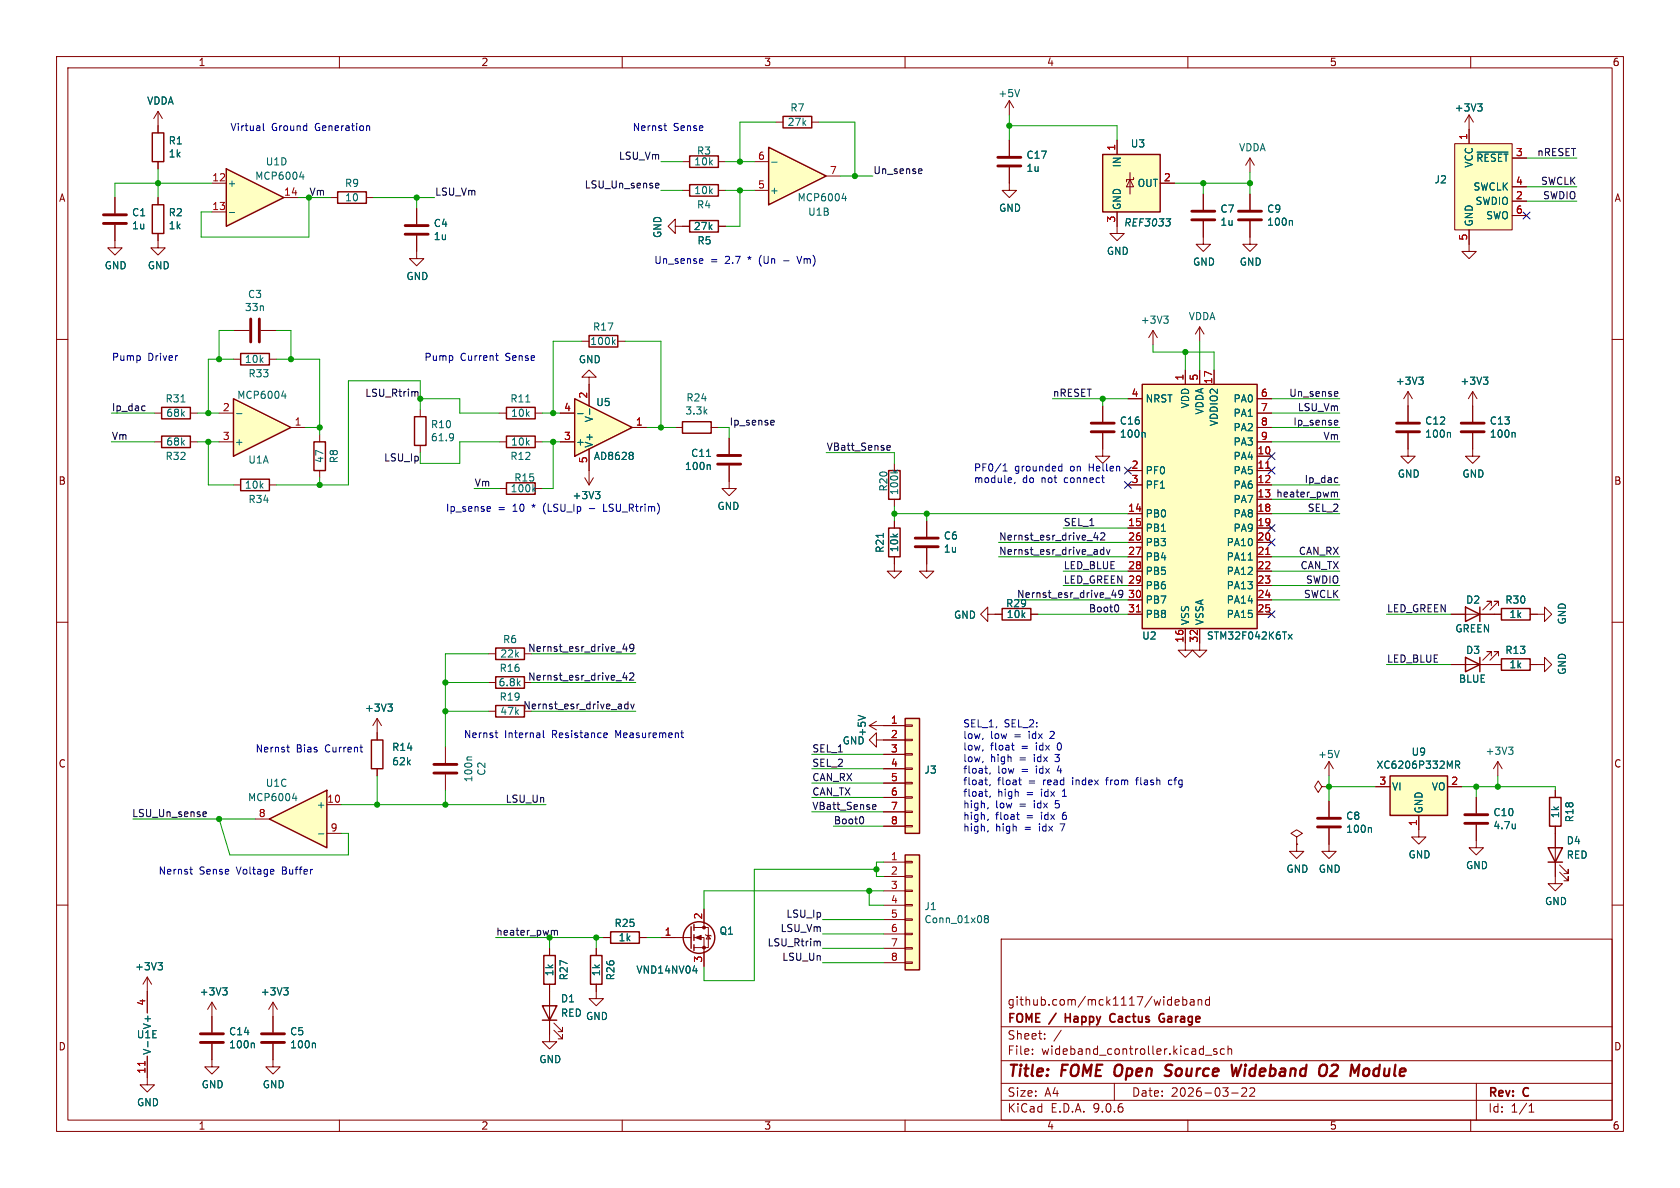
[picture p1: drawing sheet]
<svg xmlns="http://www.w3.org/2000/svg" width="297mm" height="210mm" viewBox="0 0 297 210" stroke-linecap="round" stroke-linejoin="round" font-family="sans-serif">
<g fill="none" stroke="#840000" stroke-width=".18">
<path d="M10 10h277v190h-277zM12 12h273v186h-273zM27.9 19.7l-.7 1.3M27.9 19.7l.8 1.3M27.9 19.7v3.8M60 10v2M110 10v2M160 10v2M210 10v2M260 10v2M27.9 28.6v1.2M120.6 40h1.3"/>
<path d="M127 40h1.3M10 60h2M285 60h2M10 110h2M174.6 108.6v-1.3l-1.2 1.3 1.2 1.3v-1.3h1.3M209.5 113.7v1.2h1.3l-1.3 1.3-1.2-1.3h1.2M285 110h2M10 160h2M177 166h108v32h-108zM207.7 177.2l.8-.1-.1-.3-.4-.1-.3 .2 .1 .7h.6M209.1 176.8l.4-.1 .3 .3v.4l-.1 .2h-.6M209.1 176.2v1.5"/>
<path d="M210.5 176.8h.5l.1 .9M211.1 177.1h-.5a.29 .29 0 0 0-.2 .3 .29 .29 0 0 0 .2 .3l.5-.1M211.8 176.8l.2-.1 .4 .1 .1 .9M211.8 176.7v1M213.8 176.8l-.4-.1-.3 .3v.4l.1 .2h.6M213.8 176.2v1.5M285 160h2M60 198v2M110 198v2M160 198v2M177 194.5h108M177 191.5h108"/>
<path d="M177 187.5h108M177 181.5h108M182.5 186.3v.1M182.5 185.5v.1M184.7 183.6v.1M184.7 182.8v.1M187.6 182.1l-1.3 2M197 191.5v3M210 198v2M213.1 186.5h1.1M215.1 185.5l-.4-.1-.2 .2 .1 .2 .5 .2v.3h-.6M216.5 185.5l-.5-.1-.3 .3v.4l.2 .2h.6"/>
<path d="M217.1 185.5l.2-.1 .4 .1v.9M217.1 184.9v1.5M217.7 193.2h1.2M219.5 192.4l.6-.1 .2 .1 .1 .3-.9 1.1h.9M221 192.4l.5-.1 .2 .1 .1 .3-.9 1.1h.9M260 198v2M261 191.5v6.5M270.3 196.6h.9M270.3 195.5l.4-.4v1.5"/>
</g>
<path d="M206.9 190a.85 .85 0 0 1-1 .1M207 188.2l-.7 .1a.46 .46 0 0 0-.3 .5 .46 .46 0 0 0 .4 .4l.5 .2M219.5 188.2l-.8 2-.2-1.4-.5 1.4M236.2 188.2h-.5l-.3 .2M236.4 189.1l-1.3 1.1h1.2M241.2 189.1a.52 .52 0 0 1 .5-.2 .52 .52 0 0 1 .4 .4l-.1 .5a.6 .6 0 0 1-.9 .3" fill="none" stroke="#840000" stroke-width=".4"/>
<path d="M188.3 179.2v1.5M188.3 179.9h.9M197.1 179.3a.74 .74 0 0 0-.9 .5 .74 .74 0 0 0 .5 .9l.4-.1M205.8 179.3a.54 .54 0 0 0-.7 .1M205.6 180h.2v.6a.54 .54 0 0 1-.7-.1" fill="none" stroke="#840000" stroke-width=".3"/>
<path d="M26.9 23.5h2.1v5.1h-2.1zM121.9 39h5.1v2h-5.1z" fill="none" stroke="#840000" stroke-width=".25"/>
<path d="M101.6 70.5l10.2 5.1-10.2 5z" fill="#ffffc2"/>
<path d="M101.6 70.5l10.2 5.1-10.2 5z" fill="none" stroke="#840000" stroke-width=".25"/>
<path d="M99.1 78.1h2.5M99.1 73h2.5M104.1 67.9v3.9M104.1 79.4v3.8M111.8 75.6h2.5M212.1 113.7v1.2h1.3l-1.3 1.3-1.3-1.3h1.3" fill="none" stroke="#840000" stroke-width=".18"/>
<path d="M102.1 73.1h1M104.2 72.3v1M111.8 80l.1 .2-.1 .2M111.8 80.6l.1 .1-.1 .5" fill="none" stroke="#006464" stroke-width=".18"/>
<path d="M201.9 67.9h20.3v43.2h-20.3z" fill="#ffffc2"/>
<path d="M28.6 72h5.1v2h-5.1zM28.6 77.1h5.1v2h-5.1zM201.9 67.9h20.3v43.2h-20.3zM42.5 84.7h5.1v2h-5.1zM157.1 83.2h2v5.1h-2zM104.4 168.9h2v5.1h-2zM107.9 164.7h5.1v2.1h-5.1z" fill="none" stroke="#840000" stroke-width=".25"/>
<g fill="none" stroke="#840000" stroke-width=".18">
<path d="M27.3 73h1.3M27.3 78.1h1.3M33.7 73h1.2M33.7 78.1h1.2M194.9 76.6v4h1.3l-1.3 1.3-1.2-1.3h1.2M194.9 71.8v2.7M199.4 70.5h2.5M209.5 65.4v2.5M212.1 65.4v2.5M214.6 65.4v2.5M222.2 70.5h2.6M222.2 73h2.6"/>
<path d="M222.2 75.6h2.6M222.2 78.1h2.6M41.3 85.7h1.2M47.6 85.7h1.3M158.1 81.9v1.3M158.1 88.3v1.2M199.4 83.2h2.5M199.4 85.7h2.5M199.4 90.8h2.5M199.4 93.3h2.5M199.4 95.9h2.5M199.4 98.4h2.5"/>
<path d="M222.2 83.2h2.6M222.2 85.7h2.6M222.2 90.8h2.6M222.2 93.3h2.6M222.2 95.9h2.6M222.2 98.4h2.6M222.2 80.6h2.6M222.2 88.3h2.6M199.4 101h2.5M199.4 103.5h2.5M199.4 106h2.5M199.4 108.6h2.5"/>
<path d="M209.5 111.1v2.6M212.1 111.1v2.6M222.2 101h2.6M222.2 103.5h2.6M222.2 106h2.6M222.2 108.6h2.6M105.4 174v2.5h1.3l-1.3 1.3-1.3-1.3h1.3M105.4 167.6v1.3M106.7 165.7h1.2M113 165.7h1.3"/>
</g>
<path d="M223.8 82.8h.7M223.8 98h.7M200.9 108.2h.7" fill="none" stroke="#a90000" stroke-width=".18"/>
<path d="M32 71.1h.7M202.3 76.4l.2 .2v.7M157.8 83.1l.5 .5M158.7 83.1l-.5 .4M220.7 99h.7M227.8 112.1l.6 .9M228.4 112.1l-.6 .9" fill="none" stroke="#006464" stroke-width=".18"/>
<path d="M192.9 74.8h4.1M192.9 76.3h4.1" fill="none" stroke="#840000" stroke-width=".51"/>
<path d="M135.9 26l10.1 5.1-10.1 5.1z" fill="#ffffc2"/>
<path d="M135.9 26l10.1 5.1-10.1 5.1zM138.4 20.6h5.1v2h-5.1zM65.7 130.8h2v5.1h-2zM87.6 124.7h5.1v2h-5.1z" fill="none" stroke="#840000" stroke-width=".25"/>
<g fill="none" stroke="#840000" stroke-width=".18">
<path d="M133.3 33.7h2.6M133.3 28.6h2.6M137.2 21.6h1.2M143.5 21.6h1.3M146 31.1h2.6M178.4 29.6v4.1h1.3l-1.3 1.2-1.2-1.2h1.2M178.4 24.8v2.8M20.3 42.5v1.3h1.3l-1.3 1.3-1.3-1.3h1.3M104.1 66.7h-1.2l1.2-1.3 1.3 1.3h-1.3v1.2M66.7 127l-.8 1.3M66.7 127l.7 1.3M66.7 127v3.8"/>
<path d="M66.7 135.9v1.3M78.7 132.1v2.8M78.7 136.9v2.8M86.4 125.7h1.2M37.5 177.2v5.3M37.5 177.2l-.8 1.2M37.5 177.2l.7 1.2M48.3 177.2l-.8 1.2M48.3 177.2l.7 1.2M48.3 177.2v5.3M37.5 184.5v2.8M48.3 184.5v4.1h1.2l-1.2 1.3-1.3-1.3h1.3"/>
</g>
<path d="M136.4 28.7h1M148.9 35.1h.7M149.5 34.7v.8M68.6 124.5h.8l-.5 .4M69.1 124.9l.3 .3v.3l-.3 .2M83.4 133.8h-.7l-.1 .2M39.4 174.6h.7l-.4 .5M39.9 175.1l.2 .2v.3l-.2 .3M50.2 174.6h.7l-.4 .5M50.7 175.1l.2 .2v.3l-.2 .3M44.8 184.4l.2 .2v.6M55.6 184.4l.2 .2v.6" fill="none" stroke="#006464" stroke-width=".18"/>
<path d="M176.4 27.8h4.1M176.4 29.3h4.1M76.7 136.7h4.1M76.7 135.1h4.1M35.4 182.8h4.1M35.4 184.3h4.1M46.2 182.8h4.1M46.2 184.3h4.1" fill="none" stroke="#840000" stroke-width=".51"/>
<path d="M47.6 144.8l10.2-5.1v10.2z" fill="#ffffc2"/>
<g fill="none" stroke="#840000" stroke-width=".25">
<path d="M26.9 36.2h2.1v5.1h-2.1zM59.7 33.9h5.1v2h-5.1zM121.9 32.6h5.1v2.1h-5.1zM121.9 27.6h5.1v2h-5.1zM104.1 59.3h5.1v2h-5.1zM55.5 78.1h2v5.1h-2zM73.3 73.7h2v5h-2zM120.6 74.5h5.1v2.1h-5.1zM89.5 85.3h5.1v2.1h-5.1zM87.6 114.6h5.1v2h-5.1zM87.6 119.6h5.1v2.1h-5.1zM47.6 144.8l10.2-5.1v10.2z"/>
<path d="M273.7 149.9h2.5l-1.2 2.5zM273.7 152.4h2.5M273.9 141h2.1v5.1h-2.1zM95.9 177.8h2.5l-1.2 2.5zM96.1 168.9h2.1v5.1h-2.1zM95.9 180.3h2.5"/>
</g>
<g fill="none" stroke="#840000" stroke-width=".18">
<path d="M178.4 17.8l-.7 1.3M178.4 17.8l.8 1.3M178.4 17.8v2.5M27.9 34.9v1.3M58.4 34.9h1.3M64.8 34.9h1.2M73.7 36.8v2.8M120.6 33.7h1.3M120.6 28.6h1.3M127 33.7h1.3M127 28.6h1.3M27.9 41.3v2.5h1.3l-1.3 1.3-1.2-1.3h1.2"/>
<path d="M73.7 41.7v4h1.2l-1.2 1.3-1.3-1.3h1.3M119.4 40v-1.3l-1.3 1.3 1.3 1.3v-1.3h1.2M221 41.9v1.3h1.2l-1.2 1.3-1.3-1.3h1.3M56.5 76.8v1.3M74.3 72.4v1.3M74.3 78.7v1.3M102.9 60.3h1.2M109.2 60.3h1.3M119.4 75.6h1.2M125.7 75.6h1.3M128.9 77.5v2.8M56.5 83.2v1.3"/>
<path d="M88.3 86.4h1.2M94.6 86.4h1.3M128.9 82.3v4.1h-1.3l1.3 1.2 1.3-1.2h-1.3M86.4 115.6h1.2M92.7 115.6h1.3M86.4 120.7h1.2M92.7 120.7h1.3M275 139.7v1.3M45.1 144.8h2.5M57.8 142.2h2.5M57.8 147.3h2.5M229.2 148l1.1-.7-1.1-.6-1 .6 1 .7v1.2"/>
<path d="M229.2 149.2h.1M229.2 149.2v1.3h1.3l-1.3 1.3-1.2-1.3h1.2M234.9 146.4v4.1h1.3l-1.3 1.3-1.2-1.3h1.2M234.9 141.6v2.8M261 145.8v4.1h1.3l-1.3 1.2-1.3-1.2h1.3M261 141v2.8M275 146.1v10.1h1.2l-1.2 1.3-1.3-1.3h1.3M275.7 154.2l1.5 1.5v-.8v.8h-.7M275.7 152.9l1.5 1.5v-.7v.7h-.7M26 172.7l-.7 1.3M26 172.7l.8 1.3M26 172.7v6.4"/>
<path d="M97.2 174v10.2h1.2l-1.2 1.2-1.3-1.2h1.3M97.2 167.6v1.3M26 186.7v5.1h1.3l-1.3 1.2-1.2-1.2h1.2M37.5 187.3v1.3h1.2l-1.2 1.3-1.3-1.3h1.3M97.9 182.1l1.5 1.5v-.7v.7h-.7M97.9 180.8l1.5 1.6v-.8v.8h-.7"/>
</g>
<g fill="none" stroke="#006464" stroke-width=".18">
<path d="M180.2 15.8l-.4 1.3M80.1 76.7v.1a1.07 1.07 0 0 1-.1 1M80.2 77.2l-.1 .2M108.4 60.4l.4 .5M108.8 60.1l-.5 .4M94.3 86.5l.4 .4M94.7 86.1l-.5 .5M124.9 80.7h.7M125.4 82.2l.2 .1v.7M51.7 141.1h.8M52.3 140.7v.8M56.3 147.4h1"/>
<path d="M242.3 146.3l.2 .2v.6M267.9 145.7v.8M267.9 146.4h-.1M27.9 170.2h.8l-.4 .5M28.5 170.7l.2 .2v.3l-.2 .2M26.1 184.1v1"/>
</g>
<path d="M25.6 187.6v.8" fill="none" stroke="#a90000" stroke-width=".18"/>
<path d="M71.6 39.9h4.1M71.6 41.4h4.1M126.9 80.5h4M126.9 82h4M232.9 144.7h4.1M232.9 146.2h4.1M259 144h4M259 145.5h4" fill="none" stroke="#840000" stroke-width=".51"/>
<path d="M245.7 137.2h10.2v6.9h-10.2z" fill="#ffffc2"/>
<path d="M89.5 77.1h5.1v2h-5.1zM259.1 107.3l2.5 1.3-2.5 1.3zM259.1 116.2l2.5 1.3-2.5 1.2zM261.6 107.3v2.6M261.6 116.2v2.5M265.4 116.5h5.1v2h-5.1zM265.4 107.6h5.1v2h-5.1zM245.7 137.2h10.2v6.9h-10.2z" fill="none" stroke="#840000" stroke-width=".25"/>
<g fill="none" stroke="#840000" stroke-width=".18">
<path d="M20.3 34.9v2.8M20.3 39.8v2.7M212.7 41.9v1.3h1.3l-1.3 1.3-1.2-1.3h1.2M88.3 78.1h1.2M94.6 78.1h1.3M103.4 84.5l.7 1.2M104.1 83.2v2.5M104.9 84.5l-.8 1.2M256.5 108.6h8.9M256.5 117.5h8.9M263.7 107.1v-.8h-.8h.8l-1.6 1.5M263.7 116v-.8h-.8h.8l-1.6 1.5"/>
<path d="M264.9 107.1v-.8h-.7h.7l-1.5 1.5M264.9 116v-.8h-.7h.7l-1.5 1.5M270.5 108.6h2.5v-1.3l1.3 1.3-1.3 1.3v-1.3M270.5 117.5h2.5v-1.3l1.3 1.3-1.3 1.2v-1.2M243.2 139.1h2.5M255.9 139.1h2.5M264.8 134.6l-.8 1.3M264.8 134.6l.8 1.3M264.8 134.6v2.6M250.8 144.1v3.9h1.3l-1.3 1.2-1.2-1.2h1.2"/>
</g>
<path d="M105.3 86.9h.8l-.5 .5M105.8 87.4l.3 .2v.3l-.3 .3M257.3 135.2l.6-.1 .2-.1-.1-.3-.7-.2v1.3M257.6 135.2l.5 .6M266.7 132.1h.8l-.4 .5M267.2 132.6l.3 .2v.3l-.3 .2" fill="none" stroke="#006464" stroke-width=".18"/>
<path d="M18.3 38h4.1M18.3 39.5h4.1" fill="none" stroke="#840000" stroke-width=".51"/>
<path d="M41.3 70.5l10.1 5.1-10.1 5z" fill="#ffffc2"/>
<path d="M41.3 70.5l10.1 5.1-10.1 5zM89.5 72h5.1v2h-5.1z" fill="none" stroke="#840000" stroke-width=".25"/>
<g fill="none" stroke="#840000" stroke-width=".18">
<path d="M212.7 34.3v2.8M212.7 39.1v2.8M221 27.9l-.8 1.3M221 27.9l.7 1.3M221 27.9v2.6M221 34.3v2.8M221 39.1v2.8M203.8 58.4l-.7 1.3M203.8 58.4l.8 1.3M203.8 58.4v2.6M212.1 57.8l-.8 1.3M212.1 57.8l.8 1.3"/>
<path d="M212.1 57.8v2.5M38.7 78.1h2.6M38.7 73h2.6M51.4 75.6h2.6M88.3 73h1.2M94.6 73h1.3"/>
</g>
<path d="M228.3 39l.2 .2v.6M205.7 55.9h.8l-.4 .5M206.3 56.4l.2 .2v.3l-.2 .2M41.8 73.1h1M49.8 70h.8M50.4 69.6v.8M93 71.1h.7" fill="none" stroke="#006464" stroke-width=".18"/>
<path d="M210.7 37.3h4.1M210.7 38.9h4.1M218.9 37.3h4.1M218.9 38.9h4.1" fill="none" stroke="#840000" stroke-width=".51"/>
<path d="M257.2 25.4h10.1v15.2h-10.1z" fill="#ffffc2"/>
<g fill="none" stroke="#840000" stroke-width=".18">
<path d="M257.2 25.4h10.1v15.2h-10.1zM259.7 20.3v5.1M259.7 20.3l-.7 1.3M259.7 20.3l.8 1.3M267.3 27.9h2.6M267.3 33h2.6M267.3 35.6h2.6M267.3 38.1h2.6M41.3 58.4h2.8M46.1 58.4h2.8M197.5 40v1.3h1.3l-1.3 1.2-1.3-1.2h1.3M259.7 40.6v2.6"/>
<path d="M41.3 63.5h1.2M47.6 63.5h1.3"/>
</g>
<path d="M261.2 18.4h.8l-.4 .4M261.8 18.8l.2 .3v.3l-.2 .2M261.1 26.9h5.5" fill="none" stroke="#006464" stroke-width=".18"/>
<path d="M42.5 62.5h5.1v2h-5.1z" fill="none" stroke="#840000" stroke-width=".25"/>
<path d="M44.3 56.4v4.1M45.8 56.4v4.1" fill="none" stroke="#840000" stroke-width=".51"/>
<path d="M194.9 27.3h10.2v10.2h-10.2z" fill="#ffffc2"/>
<g fill="none" stroke="#840000" stroke-width=".25">
<path d="M194.9 27.3h10.2v10.2h-10.2zM157.1 93.3h2v5.1h-2zM122.2 163.8v3.8M122.7 163.4v1.1M122.7 165.2v1M122.7 167v1"/>
<circle cx="123.6" cy="165.7" r="2.79"/>
</g>
<g fill="none" stroke="#840000" stroke-width=".18">
<path d="M197.5 24.8v2.5M197.5 37.5v2.5M199.8 31.8l.6 1.2h-1.3zM199.8 30.5v3.8M200.4 31.4v.4h-1.3v.3M205.1 32.4h2.5M259.7 43.2v1.3h1.3l-1.3 1.2-1.3-1.2h1.3M248.9 76.6v4h1.3l-1.3 1.3-1.3-1.3h1.3M248.9 69.2v5.3M248.9 69.2l-.7 1.3M248.9 69.2l.8 1.3M260.3 76.6v4h1.3l-1.3 1.3-1.2-1.3h1.2"/>
<path d="M260.3 69.2v5.3M260.3 69.2l-.7 1.3M260.3 69.2l.8 1.3M158.1 98.4v2.6h1.3l-1.3 1.2-1.3-1.2h1.3M158.1 92.1v1.2M163.8 96.9v4.1h1.3l-1.3 1.2-1.2-1.2h1.2M163.8 92.1v2.8M233.7 139.1l-.7-1.1-.6 1.1 .6 1 .7-1h1.2M234.9 139.1h.1M234.9 134.6l-.7 1.3M234.9 134.6l.8 1.3M234.9 134.6v2.6"/>
<path d="M116.8 165.7h5.4M122.7 164h2.5v3.5h-2.5M122.7 165.7h1.8v5.1M124.5 160.7v3.3M124.7 165.2l.1 .2h.8l.1 .1M125.2 165.4l.4 .6h-.8z"/>
</g>
<path d="M206.2 38.7h.8l-.5 .5M206.8 39.2l.1 .2-.1 .4M250.8 66.7h.8l-.4 .5M251.4 67.2l.2 .2v.3l-.2 .2M256.2 76.4l.2 .2v.7M262.2 66.7h.8l-.4 .5M262.8 67.2l.2 .2v.3l-.2 .2M267.7 76.4l.2 .2v.7M156.2 94.3v.7M236.8 132.7l-.5 1.2M122.5 171.6h.8" fill="none" stroke="#006464" stroke-width=".18"/>
<path d="M246.9 74.8h4.1M246.9 76.3h4.1M258.3 74.8h4.1M258.3 76.3h4.1M161.8 95.1h4.1M161.8 96.6h4.1" fill="none" stroke="#840000" stroke-width=".51"/>
<g fill="#840000" stroke="#840000" stroke-width=".18">
<path d="M122.9 165.7l1.1-.3v.7z"/>
<circle cx="124.5" cy="164" r=".25"/>
<circle cx="124.5" cy="167.5" r=".25"/>
</g>
<path d="M160 151.1h2.6v20.4h-2.6z" fill="#ffffc2"/>
<path d="M160 151.1h2.6v20.4h-2.6z" fill="none" stroke="#840000" stroke-width=".25"/>
<g fill="none" stroke="#840000" stroke-width=".18">
<path d="M156.2 152.4h3.8M156.2 154.9h3.8M156.2 157.5h3.8M160 152.3h1.3v.2h-1.3zM160 154.8h1.3v.3h-1.3zM160 157.4h1.3v.2h-1.3zM160 159.9h1.3v.2h-1.3zM156.2 160h3.8M156.2 162.6h3.8M156.2 165.1h3.8M156.2 167.6h3.8M156.2 170.2h3.8"/>
<path d="M160 162.4h1.3v.3h-1.3zM160 165h1.3v.2h-1.3zM160 167.5h1.3v.3h-1.3zM160 170.1h1.3v.2h-1.3z"/>
</g>
<path d="M174.3 162.4l-.3-.3 .3-.3h.2l.2 .3-.2 .3M174.3 162.4l-.3 .2 .1 .4 .2 .1h.3l.1-.2v-.3l-.2-.2M174.3 162.4h.2" fill="none" stroke="#006464" stroke-width=".18"/>
<path d="M160 127h2.6v20.3h-2.6z" fill="#ffffc2"/>
<path d="M177.2 107.6h5v2h-5zM160 127h2.6v20.3h-2.6z" fill="none" stroke="#840000" stroke-width=".25"/>
<g fill="none" stroke="#840000" stroke-width=".18">
<path d="M175.9 108.6h1.3M182.2 108.6h1.3M153.7 128.3h6.3M153.7 128.3l1.2 .7M154.9 130.8v-1.3l-1.2 1.3 1.2 1.3v-1.3h5.1M154.9 127.5l-1.2 .8M156.2 133.4h3.8M156.2 135.9h3.8M156.2 138.4h3.8M160 128.1h1.3v.3h-1.3zM160 130.7h1.3v.2h-1.3zM160 133.2h1.3v.3h-1.3z"/>
<path d="M160 135.8h1.3v.2h-1.3zM160 138.3h1.3v.3h-1.3zM156.2 141h3.8M156.2 143.5h3.8M156.2 146.1h3.8M160 140.8h1.3v.3h-1.3zM160 143.4h1.3v.2h-1.3zM160 145.9h1.3v.3h-1.3z"/>
</g>
<path d="M151.7 126.5l1.3 .4" fill="none" stroke="#006464" stroke-width=".18"/>
<path d="M40 29.8l10.2 5.1-10.2 5.1z" fill="#ffffc2"/>
<path d="M40 29.8l10.2 5.1-10.2 5.1z" fill="none" stroke="#840000" stroke-width=".25"/>
<g fill="none" stroke="#840000" stroke-width=".18">
<path d="M20.3 34.9v2.8M20.3 39.8v2.7M27.9 22.2v1.3M27.9 28.6v1.2M27.9 34.9v1.3M37.5 32.4h2.5M37.5 37.5h2.5M50.2 34.9h2.5M73.7 36.8v2.8M178.4 24.8v2.8M178.4 29.6v2.8M197.5 24.8v2.5"/>
<path d="M197.5 37.5v2.5M205.1 32.4h2.5M212.7 34.3v2.8M212.7 39.1v2.8M221 34.3v2.8M221 39.1v2.8M259.7 22.9v2.5M267.3 27.9h2.6M267.3 33h2.6M267.3 35.6h2.6M267.3 38.1h2.6M27.9 41.3v1.2"/>
<path d="M73.7 41.7v2.8M120.6 40h1.3M127 40h1.3M259.7 40.6v2.6M99.1 78.1h2.5M99.1 73h2.5M104.1 67.9v3.9M104.1 79.4v3.8M111.8 75.6h2.5M128.9 77.5v2.8M194.9 71.8v2.7M194.9 76.6v2.8"/>
<path d="M199.4 70.5h2.5M209.5 65.4v2.5M212.1 65.4v2.5M214.6 65.4v2.5M222.2 78.1h2.6M222.2 73h2.6M222.2 75.6h2.6M222.2 70.5h2.6M248.9 71.8v2.7M248.9 76.6v2.8M260.3 71.8v2.7M260.3 76.6v2.8"/>
<path d="M128.9 82.3v2.8M158.1 92.1v1.2M158.1 98.4v1.3M163.8 92.1v2.8M163.8 96.9v2.8M199.4 83.2h2.5M199.4 85.7h2.5M199.4 90.8h2.5M199.4 93.3h2.5M199.4 95.9h2.5M199.4 98.4h2.5M222.2 83.2h2.6"/>
<path d="M222.2 85.7h2.6M222.2 90.8h2.6M222.2 93.3h2.6M222.2 95.9h2.6M222.2 98.4h2.6M222.2 80.6h2.6M222.2 88.3h2.6M175.9 108.6h1.3M182.2 108.6h1.3M199.4 108.6h2.5M199.4 101h2.5M199.4 103.5h2.5"/>
<path d="M199.4 106h2.5M209.5 111.1v2.6M212.1 111.1v2.6M222.2 108.6h2.6M222.2 101h2.6M222.2 103.5h2.6M222.2 106h2.6M256.5 108.6h2.6M256.5 117.5h2.6M261.6 108.6h3.8M261.6 117.5h3.8M270.5 108.6h1.3"/>
<path d="M270.5 117.5h1.3M66.7 129.5v1.3M66.7 135.9v1.3M156.2 128.3h3.8M156.2 130.8h3.8M156.2 133.4h3.8M156.2 135.9h3.8M156.2 138.4h3.8M243.2 139.1h2.5M255.9 139.1h2.5M275 139.7v1.3M156.2 141h3.8"/>
<path d="M156.2 143.5h3.8M156.2 146.1h3.8M229.2 149.2h.1M234.9 141.6v2.8M234.9 146.4v2.8M250.8 144.1v2.6M261 141v2.8M261 145.8v2.8M275 146.1v3.8M275 152.4v2.5M26 175.3v3.8M37.5 179.7v2.8"/>
<path d="M48.3 179.7v2.8M97.2 167.6v1.3M97.2 174v3.8M105.4 167.6v1.3M105.4 174v1.3M106.7 165.7h1.2M113 165.7h1.3M116.8 165.7h2.6M124.5 160.7v2.5M124.5 168.3v2.5M26 186.7v3.8M37.5 184.5v2.8"/>
<path d="M48.3 184.5v2.8M97.2 180.3v2.6"/>
</g>
<g fill="none" stroke="#006464" stroke-width=".18">
<path d="M261.2 18.4h.8l-.4 .4M261.8 18.8l.2 .3v.3l-.2 .2M40.5 37.6h1M53 31.3h.8M53.6 30.8v.9M206.2 38.7h.8l-.5 .5M206.8 39.2l.1 .2-.1 .4M228.3 39l.2 .2v.6M261.1 26.9h5.5M102.1 73.1h1M104.2 72.3v1M202.3 76.4l.2 .2v.7"/>
<path d="M250.8 66.7h.8l-.4 .5M251.4 67.2l.2 .2v.3l-.2 .2M256.2 76.4l.2 .2v.7M262.2 66.7h.8l-.4 .5M262.8 67.2l.2 .2v.3l-.2 .2M267.7 76.4l.2 .2v.7M105.3 86.9h.8l-.5 .5M105.8 87.4l.3 .2v.3l-.3 .3M111.8 80l.1 .2-.1 .2M111.8 80.6l.1 .1-.1 .5M124.9 80.7h.7M125.4 82.2l.2 .1v.7"/>
<path d="M156.2 94.3v.7M220.7 99h.7M227.8 112.1l.6 .9M228.4 112.1l-.6 .9M68.6 124.5h.8l-.5 .4M69.1 124.9l.3 .3v.3l-.3 .2M151.7 126.5l1.3 .4M257.3 135.2l.6-.1 .2-.1-.1-.3-.7-.2v1.3M257.6 135.2l.5 .6M242.3 146.3l.2 .2v.6M267.9 145.7v.8M267.9 146.4h-.1"/>
<path d="M27.9 170.2h.8l-.4 .5M28.5 170.7l.2 .2v.3l-.2 .2M39.4 174.6h.7l-.4 .5M39.9 175.1l.2 .2v.3l-.2 .3M50.2 174.6h.7l-.4 .5M50.7 175.1l.2 .2v.3l-.2 .3M122.5 171.6h.8M26.1 184.1v1M44.8 184.4l.2 .2v.6M55.6 184.4l.2 .2v.6"/>
</g>
<g fill="none" stroke="#0f0f0f" stroke-width=".18">
<path d="M116.1 32.4h.3l.1 .3-.6 .1M116.4 33.2h-.3M162.8 29.8l.2 .3-.6 .2M162.9 30.6l-.1 .1M25.5 71.8h.2M25.7 72.5l-.2 .1M73.5 69.2l.4 .2v.7M136.4 74.3l.4 .1 .1 .2-.6 .1M136.8 75.1h-.4M156.9 79.5h.4M156.9 78.8l.3-.1 .2 .3-.6 .2M236.1 74.3l.4 .1v.2l-.6 .1"/>
<path d="M236.3 69.2l.2 .3-.6 .1M236.5 75.1h-.4M236.5 70l-.2 .1M193.7 94.1l-.3 .9h.8M194 94.6v.9M194.6 94.3l.5-.1 .2 .4-.8 .9h.8M195.1 96.7v1.3M195.1 97.2h-.3l-.3 .2 .2 .5h.4M195.6 97.2l.3 .8 .3-.8M235.7 87l.2 .2M235.9 87.2v.6M235.9 87.2l.2-.2 .3 .1 .1 .7"/>
<path d="M236.4 84.5h.1M236.5 85.2l-.1 .1M110.4 118.9l-.3 .9h.8M110.4 113.8l-.3 .9h.8M110.7 114.3v.8M110.7 119.4v.8M111.3 119.1l.5-.1 .3 .3-.8 .9h.8M112.1 114.4l-.3 .3-.4-.1-.1-.2 .1-.5h.4l.2 .1a.84 .84 0 0 1-.3 1.1h-.3M196.9 104.3l-.3 .9h.7M197.2 104.8v.8M197.5 106.9a.79 .79 0 0 1 0 1.3M198.5 104.9l-.2 .2h-.4l-.1-.2 .1-.5h.4l.1 .1a.84 .84 0 0 1-.3 1.1h-.2"/>
<path d="M111 124v1.3M111 124.5h-.3l-.3 .2 .1 .5h.5M111.5 124.5l.3 .8 .3-.8M36.1 143.5l.3 .1 .1 .2-.6 .1M36.4 144.3l-.3 .1M152.4 144.4a.79 .79 0 0 1 0 1.2M154.3 143h.5M154.3 142.3l.4-.1 .2 .3-.6 .2M97.8 164.5l.2 .1M98 164.6v.7M98 164.6l.2-.1h.3l.1 .8M144.6 166.4l.4 .2v.6"/>
</g>
<g fill="none" stroke="#009600" stroke-width=".18">
<path d="M27.9 29.8v5.1M37.5 32.4h-17.2v2.5M52.7 34.9h5.7M54.6 34.9v7h-19v-4.4h1.9M66 34.9h10.8M73.7 34.9v1.9M116.8 33.7h3.8M116.8 28.6h3.8M128.3 33.7h5M128.3 28.6h5M130.8 33.7v6.3h-2.5M137.2 21.6h-6.4v7"/>
<path d="M144.8 21.6h6.3v9.5M148.6 31.1h5.7M178.4 20.3v4.5M178.4 22.2h19.1v2.6M207.6 32.4h13.4M212.7 32.4v1.9M221 30.5v3.8M269.9 33h8.9M269.9 35.6h8.9M269.9 27.9h8.9M41.3 58.4h-2.6v5.1M48.9 58.4h2.5v5.1"/>
<path d="M19.7 78.1h7.6M19.7 73h7.6M34.9 78.1h3.8M34.9 73h3.8M36.8 78.1v7.6h4.5M41.3 63.5h-4.5v9.5M48.9 63.5h7.6v13.3M54 75.6h2.5M74.3 70.5h7v2.5h7M74.3 72.4v-5.1h-12.7v18.4h-12.7M88.3 78.1h-7v3.8h-7v-1.9M95.9 78.1h3.2"/>
<path d="M95.9 73h3.2M97.8 78.1v8.3h-1.9M102.9 60.3h-5.1v12.7M110.5 60.3h6.3v15.3M114.3 75.6h5.1M127 75.6h1.9v1.9M186.1 70.5h13.3M194.9 70.5v1.3M203.8 61v1.2h10.8v3.2M209.5 62.2v3.2M212.1 60.3v5.1M224.8 78.1h12.1"/>
<path d="M224.8 73h12.1M224.8 75.6h12.1M224.8 70.5h12.1M56.5 84.5v1.2M83.8 86.4h4.5M146 80h12.1v1.9M158.1 90.8h41.3M158.1 89.5v2.6M163.8 90.8v1.3M176.5 98.4h22.9M176.5 95.9h22.9M188 93.3h11.4"/>
<path d="M224.8 85.7h12.1M224.8 90.8h12.1M224.8 98.4h12.1M224.8 88.3h12.1M86.4 115.6h-7.7v16.5M94 115.6h18.4M179.7 106h19.7M183.5 108.6h15.9M188 103.5h11.4M188 101h11.4M224.8 103.5h12.1M224.8 101h12.1"/>
<path d="M224.8 106h12.1M245.1 108.6h11.4M245.1 117.5h11.4M66.7 137.2v5M78.7 139.7v2.5M78.7 125.7h7.7M78.7 120.7h7.7M94 125.7h18.4M94 120.7h18.4M143.5 133.4h12.7M143.5 135.9h12.7M143.5 138.4h12.7"/>
<path d="M234.9 139.1h8.3M234.9 137.2v4.4M258.4 139.1h16.6v.6M261 139.1v1.9M264.8 137.2v1.9M23.5 144.8h21.6M38.7 144.8l1.9 6.3h21v-3.8h-1.3M60.3 142.2h36.2M143.5 141h12.7M143.5 143.5h12.7M147.3 146.1h8.9M153.7 157.5v2.5h2.5"/>
<path d="M154.9 153.7h-21.6v19.7h-8.8v-2.6M156.2 157.5h-31.7v3.2M156.2 152.4h-1.3v2.5h1.3M87.6 165.7h19.1M97.2 165.7v1.9M105.4 165.7v1.9M114.3 165.7h2.5M145.4 165.1h10.8M145.4 170.2h10.8M145.4 167.6h10.8M145.4 162.6h10.8"/>
</g>
<g fill="none" stroke="#000084" stroke-width=".18">
<path d="M269.3 37.5l1.2 1.2M270.5 37.5l-1.2 1.2M198.8 82.6l1.2 1.2M198.8 85.1l1.2 1.2M200 82.6l-1.2 1.2M200 85.1l-1.2 1.2M224.2 82.6l1.2 1.2M224.2 80l1.2 1.3M224.2 92.7l1.2 1.3M224.2 95.3l1.2 1.2M225.4 82.6l-1.2 1.2M225.4 80l-1.2 1.3"/>
<path d="M225.4 92.7l-1.2 1.3M225.4 95.3l-1.2 1.2M224.2 108l1.2 1.2M225.4 108l-1.2 1.2"/>
</g>
<g fill="none" stroke="#0000c2" stroke-width=".18">
<path d="M46.5 21.8v1.1l.2 .2M65 22.2l.4 .2v.7M117.4 22.2h.4M117.5 22.9l.3 .2M124.1 45.7l.2 .3-.6 .2M124.2 46.5l-.1 .1M138.5 46.1h1M140.9 45.3l.4 1.3M87.6 62.9h.5M87.8 63.5l.3 .2M86.3 89.5l.3 .1 .1 .2-.6 .2M86.6 90.3l-.3 .1"/>
<path d="M104.2 89.9h.9M106.7 89.1v1.3h.6M177.3 83.3h.8M177.3 82.4l.4-.4v1.3M179.4 85.3l-.1 .2M187.2 83.2h.5M187.2 82.5h.5M187.7 82v1.3M194.7 84.5h.5M195.1 85.3h.1M50.7 132.1h.5M50.9 132.8l.3 .1"/>
<path d="M63.6 132.1h.5M64 132.9h.1M87.5 129.5h.5M87.7 130.2l.3 .2M96 129.1v1.1l.2 .2M106.9 129.5l.4 .1 .1 .3-.7 .1M107.3 130.3l-.4 .1M120.4 129.5h.4M120.5 129.1v1.1l.3 .2M174.1 135.8h.5M174.1 137.9h.5M174.1 139.9h.5"/>
<path d="M174.5 136.7h.1M174.5 138.7h.1M175.1 136.6l-.2 .3M175.1 138.7l-.2 .2M178.8 131.7h.5M179 132.4l.3 .2M180.1 137.9h.5M180.3 138.5l.3 .2M187.9 139.8l-.1 .1M195.4 137.9h.5M195.7 137.5l-.1 1.2M200.8 137.9h.4"/>
<path d="M201.2 137.5l-.3 .1v1.1M207.2 137.9h-.4l-.2 .2 .1 .6h.5M33.5 153.7h.5M33.7 154.3l.3 .2M174.5 140.8h.1M174.7 142.8l-.1 .2M174.7 144.8l-.1 .2M174.7 146.8l-.1 .3M175.1 140.7l-.2 .3M179.7 144h.5M179.9 144.7l.3 .2M187.8 140.8h.7"/>
</g>
<path d="M223.8 82.8h.7M223.8 98h.7M200.9 108.2h.7M25.6 187.6v.8" fill="none" stroke="#a90000" stroke-width=".18"/>
<g fill="#009600" stroke="#009600" stroke-width=".18">
<circle cx="78.7" cy="125.7" r=".46"/>
<circle cx="78.7" cy="120.7" r=".46"/>
<circle cx="38.7" cy="144.8" r=".46"/>
<circle cx="66.7" cy="142.2" r=".46"/>
<circle cx="116.8" cy="75.6" r=".46"/>
<circle cx="130.8" cy="33.7" r=".46"/>
<circle cx="130.8" cy="28.6" r=".46"/>
<circle cx="56.5" cy="85.7" r=".46"/>
<circle cx="56.5" cy="75.6" r=".46"/>
<circle cx="51.4" cy="63.5" r=".46"/>
<circle cx="36.8" cy="73" r=".46"/>
<circle cx="36.8" cy="78.1" r=".46"/>
<circle cx="38.7" cy="63.5" r=".46"/>
<circle cx="154.9" cy="153.7" r=".46"/>
<circle cx="153.7" cy="157.5" r=".46"/>
<circle cx="105.4" cy="165.7" r=".46"/>
<circle cx="78.7" cy="142.2" r=".46"/>
<circle cx="74.3" cy="70.5" r=".46"/>
<circle cx="97.8" cy="78.1" r=".46"/>
<circle cx="97.8" cy="73" r=".46"/>
<circle cx="54.6" cy="34.9" r=".46"/>
<circle cx="73.7" cy="34.9" r=".46"/>
<circle cx="27.9" cy="32.4" r=".46"/>
<circle cx="234.9" cy="139.1" r=".46"/>
<circle cx="264.8" cy="139.1" r=".46"/>
<circle cx="261" cy="139.1" r=".46"/>
<circle cx="178.4" cy="22.2" r=".46"/>
<circle cx="163.8" cy="90.8" r=".46"/>
<circle cx="158.1" cy="90.8" r=".46"/>
<circle cx="194.9" cy="70.5" r=".46"/>
<circle cx="151.1" cy="31.1" r=".46"/>
<circle cx="209.5" cy="62.2" r=".46"/>
<circle cx="212.7" cy="32.4" r=".46"/>
<circle cx="221" cy="32.4" r=".46"/>
</g>
<g font-size="2.8" fill="#840000">
<text x="178" y="190.9">Title:</text>
<text x="187.7" y="190.9">FOME Open</text>
<text x="207.6" y="190.9">Source</text>
<text x="220.2" y="190.9">Wideband</text>
<text x="236.5" y="190.9">O2</text>
<text x="242.8" y="190.9">Module</text>
</g>
<g font-size="2.1" fill="#840000">
<text x="178" y="178">github.com/mck1117/wideband</text>
<text x="178" y="184">Sheet:</text>
<text x="178" y="181.2">FOME</text>
<text x="185.7" y="181.2">/</text>
<text x="189" y="181.2">Happy</text>
<text x="197.5" y="181.2">Cactus</text>
<text x="206.8" y="181.2">Garage</text>
<text x="178" y="186.7">File:</text>
<text x="184.1" y="186.7">wideband_controller.kicad_sch</text>
<text x="178" y="196.9">KiCad</text>
<text x="178" y="194.1">Size:</text>
<text x="184.7" y="194.1">A4</text>
<text x="185.7" y="196.9">E.D.A.</text>
<text x="193.3" y="196.9">9.0.6</text>
<text x="200" y="194.1">Date:</text>
<text x="207" y="194.1">2026-03-22</text>
<text x="263" y="194.3">Rev:</text>
<text x="263" y="196.9">Id:</text>
<text x="267.1" y="196.9">1/1</text>
<text x="269.4" y="194.3">C</text>
</g>
<g font-size="1.8" fill="#840000">
<text x="35" y="11.9">1</text>
<text x="85" y="11.9">2</text>
<text x="135" y="11.9">3</text>
<text x="185" y="11.9">4</text>
<text x="235" y="11.9">5</text>
<text x="285" y="11.9">6</text>
<text x="10.3" y="35.9">A</text>
<text x="285.3" y="35.9">A</text>
<text x="10.3" y="85.9">B</text>
<text x="285.3" y="85.9">B</text>
<text x="10.3" y="135.9">C</text>
<text x="285.3" y="135.9">C</text>
<text x="10.3" y="185.9">D</text>
<text x="285.3" y="185.9">D</text>
<text x="35" y="199.9">1</text>
<text x="85" y="199.9">2</text>
<text x="135" y="199.9">3</text>
<text x="185" y="199.9">4</text>
<text x="235" y="199.9">5</text>
<text x="285" y="199.9">6</text>
</g>
<g font-size="1.8" fill="#006464">
<text x="176.4" y="17.4">+5V</text>
<text x="25.9" y="18.7">VDDA</text>
<text x="139.1" y="22.5">27k</text>
<text x="139.6" y="19.9">R7</text>
<text x="257.1" y="19.9">+3V3</text>
<text x="29.7" y="25.7">R1</text>
<text x="29.7" y="28">1k</text>
<text x="46.9" y="29.4">U1D</text>
<text x="122.6" y="29.4">10k</text>
<text x="123.1" y="27.5">R3</text>
<text x="181.4" y="28.3">C17</text>
<text x="198.3" y="29.7" transform="rotate(-90 198.3 29.7)">IN</text>
<text x="199.8" y="26.3">U3</text>
<text x="219" y="26.9">VDDA</text>
<text x="260.6" y="29.7" transform="rotate(-90 260.6 29.7)">VCC</text>
<text x="260.9" y="28.8">~{RESET}</text>
<text x="40.1" y="33.2">+</text>
<text x="45" y="32">MCP6004</text>
<text x="60.9" y="33.2">R9</text>
<text x="60.9" y="35.8">10</text>
<text x="122.6" y="34.5">10k</text>
<text x="136" y="34.5">+</text>
<text x="140.9" y="35.8">MCP6004</text>
<text x="181.4" y="30.6">1u</text>
<text x="201" y="33.2">OUT</text>
<text x="253.5" y="32.6">J2</text>
<text x="260.4" y="33.9">SWCLK</text>
<text x="23.3" y="38.4">C1</text>
<text x="23.3" y="40.7">1u</text>
<text x="29.7" y="38.4">R2</text>
<text x="29.7" y="40.7">1k</text>
<text x="76.6" y="40.3">C4</text>
<text x="122.6" y="40.9">27k</text>
<text x="123.1" y="37.1">R4</text>
<text x="142.8" y="38.3">U1B</text>
<text x="176.5" y="37.6">GND</text>
<text x="198.3" y="37.2" transform="rotate(-90 198.3 37.2)">GND</text>
<text x="198.6" y="40.2">REF3033</text>
<text x="215.7" y="37.8">C7</text>
<text x="215.7" y="40.1">1u</text>
<text x="223.9" y="37.8">C9</text>
<text x="223.9" y="40.1">100n</text>
<text x="260.6" y="40.1" transform="rotate(-90 260.6 40.1)">GND</text>
<text x="260.8" y="36.4">SWDIO</text>
<text x="262.6" y="39">SWO</text>
<text x="18.4" y="47.8">GND</text>
<text x="26" y="47.8">GND</text>
<text x="76.6" y="42.6">1u</text>
<text x="117.1" y="42.2" transform="rotate(-90 117.1 42.2)">GND</text>
<text x="123.2" y="43.4">R5</text>
<text x="195.6" y="45.3">GND</text>
<text x="210.8" y="47.2">GND</text>
<text x="219.1" y="47.2">GND</text>
<text x="43.7" y="52.9">C3</text>
<text x="71.8" y="49.7">GND</text>
<text x="43.2" y="55.2">33n</text>
<text x="104.7" y="58.6">R17</text>
<text x="201.6" y="57.4">+3V3</text>
<text x="210.1" y="56.8">VDDA</text>
<text x="43.2" y="64.4">10k</text>
<text x="102.2" y="64.4">GND</text>
<text x="104.3" y="61.2">100k</text>
<text x="29.2" y="71.3">R31</text>
<text x="41.8" y="70.7">MCP6004</text>
<text x="43.8" y="66.9">R33</text>
<text x="90.1" y="71.3">R11</text>
<text x="105.3" y="72">U5</text>
<text x="121.2" y="71.2">R24</text>
<text x="202.4" y="71.3">NRST</text>
<text x="218" y="71.3">PA0</text>
<text x="246.7" y="68.2">+3V3</text>
<text x="258.1" y="68.2">+3V3</text>
<text x="29.3" y="73.9">68k</text>
<text x="76.1" y="75.9">R10</text>
<text x="90.2" y="73.9">10k</text>
<text x="105" y="74.7" transform="rotate(-90 105 74.7)">V-</text>
<text x="121.1" y="73.5">3.3k</text>
<text x="197.9" y="77.6">100n</text>
<text x="197.9" y="75.3">C16</text>
<text x="210.4" y="72.3" transform="rotate(-90 210.4 72.3)">VDD</text>
<text x="213" y="73.4" transform="rotate(-90 213 73.4)">VDDA</text>
<text x="215.5" y="75.4" transform="rotate(-90 215.5 75.4)">VDDIO2</text>
<text x="218" y="73.9">PA1</text>
<text x="218" y="76.4">PA2</text>
<text x="251.9" y="77.6">100n</text>
<text x="251.9" y="75.3">C12</text>
<text x="263.3" y="77.6">100n</text>
<text x="263.3" y="75.3">C13</text>
<text x="29.2" y="81.5">R32</text>
<text x="29.3" y="79">68k</text>
<text x="41.4" y="79">+</text>
<text x="43.8" y="82.1">U1A</text>
<text x="57.4" y="82" transform="rotate(-90 57.4 82)">47</text>
<text x="59.9" y="82" transform="rotate(-90 59.9 82)">R8</text>
<text x="76.1" y="78.2">61.9</text>
<text x="90.1" y="81.5">R12</text>
<text x="90.2" y="79">10k</text>
<text x="101.7" y="79">+</text>
<text x="104.9" y="81.5">AD8628</text>
<text x="105" y="79.2" transform="rotate(-90 105 79.2)">V+</text>
<text x="121" y="83.3">100n</text>
<text x="122.1" y="81">C11</text>
<text x="218" y="79">PA3</text>
<text x="218" y="81.5">PA4</text>
<text x="43.2" y="86.6">10k</text>
<text x="43.8" y="89.1">R34</text>
<text x="90.2" y="87.2">100k</text>
<text x="90.8" y="85.3">R15</text>
<text x="101.1" y="88.4">+3V3</text>
<text x="157.1" y="87" transform="rotate(-90 157.1 87)">R20</text>
<text x="159" y="87.6" transform="rotate(-90 159 87.6)">100k</text>
<text x="202.4" y="84">PF0</text>
<text x="202.4" y="86.6">PF1</text>
<text x="218" y="84">PA5</text>
<text x="218" y="86.6">PA6</text>
<text x="218" y="89.1">PA7</text>
<text x="247" y="84.6">GND</text>
<text x="258.4" y="84.6">GND</text>
<text x="126.7" y="90.3">GND</text>
<text x="166.8" y="95.6">C6</text>
<text x="202.4" y="91.7">PB0</text>
<text x="202.4" y="94.2">PB1</text>
<text x="218" y="91.7">PA8</text>
<text x="218" y="94.2">PA9</text>
<text x="156.4" y="97.8" transform="rotate(-90 156.4 97.8)">R21</text>
<text x="159" y="97.7" transform="rotate(-90 159 97.7)">10k</text>
<text x="166.8" y="97.9">1u</text>
<text x="202.4" y="96.7">PB3</text>
<text x="202.4" y="99.3">PB4</text>
<text x="202.4" y="101.8">PB5</text>
<text x="216.8" y="96.7">PA10</text>
<text x="216.8" y="99.3">PA11</text>
<text x="216.8" y="101.8">PA12</text>
<text x="177.8" y="107.5">R29</text>
<text x="202.4" y="104.4">PB6</text>
<text x="202.4" y="106.9">PB7</text>
<text x="216.8" y="104.4">PA13</text>
<text x="216.8" y="106.9">PA14</text>
<text x="259.1" y="106.9">D2</text>
<text x="266" y="106.9">R30</text>
<text x="88.8" y="113.9">R6</text>
<text x="168.6" y="109.6">GND</text>
<text x="177.9" y="109.4">10k</text>
<text x="201.8" y="113.3">U2</text>
<text x="202.4" y="109.4">PB8</text>
<text x="210.4" y="110.6" transform="rotate(-90 210.4 110.6)">VSS</text>
<text x="213" y="110.6" transform="rotate(-90 213 110.6)">VSSA</text>
<text x="213.3" y="113.3">STM32F042K6Tx</text>
<text x="216.8" y="109.4">PA15</text>
<text x="257.2" y="112">GREEN</text>
<text x="266.7" y="109.4">1k</text>
<text x="277" y="110.5" transform="rotate(-90 277 110.5)">GND</text>
<text x="88.2" y="119">R16</text>
<text x="88.3" y="116.4">22k</text>
<text x="259.1" y="115.8">D3</text>
<text x="266" y="115.8">R13</text>
<text x="266.7" y="118.3">1k</text>
<text x="277" y="119.4" transform="rotate(-90 277 119.4)">GND</text>
<text x="88" y="121.5">6.8k</text>
<text x="88.2" y="124.1">R19</text>
<text x="257.8" y="120.9">BLUE</text>
<text x="64.4" y="126">+3V3</text>
<text x="88.3" y="126.6">47k</text>
<text x="148.9" y="131.8">GND</text>
<text x="153.3" y="130.3" transform="rotate(-90 153.3 130.3)">+5V</text>
<text x="69.2" y="135.5">62k</text>
<text x="69.2" y="132.9">R14</text>
<text x="86" y="137.2" transform="rotate(-90 86 137.2)">C2</text>
<text x="163.3" y="137">J3</text>
<text x="232.9" y="134.2">+5V</text>
<text x="243.3" y="136.1">XC6206P332MR</text>
<text x="249.5" y="133.8">U9</text>
<text x="262.5" y="133.6">+3V3</text>
<text x="43.7" y="141.8">MCP6004</text>
<text x="46.9" y="139.3">U1C</text>
<text x="55.9" y="143.1">+</text>
<text x="83.7" y="138.4" transform="rotate(-90 83.7 138.4)">100n</text>
<text x="246" y="139.9">VI</text>
<text x="251.7" y="143.9" transform="rotate(-90 251.7 143.9)">GND</text>
<text x="253" y="139.9">VO</text>
<text x="237.9" y="145.1">C8</text>
<text x="237.9" y="147.4">100n</text>
<text x="263.9" y="144.5">C10</text>
<text x="263.9" y="146.8">4.7u</text>
<text x="275.8" y="144.7" transform="rotate(-90 275.8 144.7)">1k</text>
<text x="276.9" y="149.5">D4</text>
<text x="278.4" y="145.5" transform="rotate(-90 278.4 145.5)">R18</text>
<text x="227.3" y="154.5">GND</text>
<text x="233" y="154.5">GND</text>
<text x="248.9" y="151.9">GND</text>
<text x="259.1" y="153.8">GND</text>
<text x="276.9" y="152">RED</text>
<text x="163.3" y="161.1">J1</text>
<text x="273" y="160.2">GND</text>
<text x="108.5" y="164.1">R25</text>
<text x="109.3" y="166.6">1k</text>
<text x="127.1" y="165.4">Q1</text>
<text x="163.3" y="163.4">Conn_01x08</text>
<text x="23.8" y="171.7">+3V3</text>
<text x="98" y="172.7" transform="rotate(-90 98 172.7)">1k</text>
<text x="100.6" y="173.4" transform="rotate(-90 100.6 173.4)">R27</text>
<text x="106.3" y="172.7" transform="rotate(-90 106.3 172.7)">1k</text>
<text x="108.8" y="173.4" transform="rotate(-90 108.8 173.4)">R26</text>
<text x="112.4" y="172.3">VND14NV04</text>
<text x="35.2" y="176.2">+3V3</text>
<text x="46" y="176.2">+3V3</text>
<text x="99.1" y="177.4">D1</text>
<text x="99.1" y="179.9">RED</text>
<text x="24.1" y="183.7">U1E</text>
<text x="26.9" y="182.1" transform="rotate(-90 26.9 182.1)">V+</text>
<text x="40.4" y="185.5">100n</text>
<text x="40.4" y="183.2">C14</text>
<text x="51.2" y="183.2">C5</text>
<text x="51.2" y="185.5">100n</text>
<text x="103.5" y="180.5">GND</text>
<text x="26.9" y="186.6" transform="rotate(-90 26.9 186.6)">V-</text>
<text x="95.2" y="188.1">GND</text>
<text x="24.1" y="195.8">GND</text>
<text x="35.6" y="192.6">GND</text>
<text x="46.4" y="192.6">GND</text>
</g>
<g font-size="1.8" fill="#0000c2">
<text x="40.6" y="23.2">Virtual</text>
<text x="48" y="23.2">Ground</text>
<text x="55.8" y="23.2">Generation</text>
<text x="111.8" y="23.2">Nernst</text>
<text x="119" y="23.2">Sense</text>
<text x="115.6" y="46.7">Un_sense</text>
<text x="125.6" y="46.7">=</text>
<text x="128.3" y="46.7">2.7</text>
<text x="132.5" y="46.7">*</text>
<text x="134.6" y="46.7">(Un</text>
<text x="141.9" y="46.7">Vm)</text>
<text x="19.7" y="63.9">Pump</text>
<text x="26.1" y="63.9">Driver</text>
<text x="74.9" y="63.9">Pump</text>
<text x="81.4" y="63.9">Current</text>
<text x="89.5" y="63.9">Sense</text>
<text x="172.1" y="83.4">PF0/1</text>
<text x="179.4" y="83.4">grounded</text>
<text x="189.3" y="83.4">on</text>
<text x="192.8" y="83.4">Hellen</text>
<text x="172.1" y="85.5">module,</text>
<text x="180.8" y="85.5">do</text>
<text x="184.2" y="85.5">not</text>
<text x="188.4" y="85.5">connect</text>
<text x="78.7" y="90.6">Ip_sense</text>
<text x="88" y="90.6">=</text>
<text x="90.8" y="90.6">10</text>
<text x="94.3" y="90.6">*</text>
<text x="96.5" y="90.6">(LSU_Ip</text>
<text x="107.5" y="90.6">LSU_Rtrim)</text>
<text x="81.9" y="130.6">Nernst</text>
<text x="89.2" y="130.6">Internal</text>
<text x="97.7" y="130.6">Resistance</text>
<text x="109.1" y="130.6">Measurement</text>
<text x="170.2" y="128.7">SEL_1,</text>
<text x="170.2" y="130.7">low,</text>
<text x="175.1" y="130.7">low</text>
<text x="177.5" y="128.7">SEL_2:</text>
<text x="179.4" y="130.7">=</text>
<text x="182.2" y="130.7">idx</text>
<text x="186.1" y="130.7">2</text>
<text x="45.1" y="133.1">Nernst</text>
<text x="52.4" y="133.1">Bias</text>
<text x="57.6" y="133.1">Current</text>
<text x="170.2" y="132.8">low,</text>
<text x="170.2" y="134.8">low,</text>
<text x="170.2" y="136.8">float,</text>
<text x="175.1" y="132.8">float</text>
<text x="175.1" y="134.8">high</text>
<text x="176.4" y="136.8">low</text>
<text x="180.3" y="134.8">=</text>
<text x="180.7" y="132.8">=</text>
<text x="180.7" y="136.8">=</text>
<text x="183.1" y="134.8">idx</text>
<text x="183.4" y="132.8">idx</text>
<text x="183.4" y="136.8">idx</text>
<text x="187" y="134.8">3</text>
<text x="187.4" y="132.8">0</text>
<text x="187.4" y="136.8">4</text>
<text x="170.2" y="138.9">float,</text>
<text x="170.2" y="140.9">float,</text>
<text x="170.2" y="143">high,</text>
<text x="176" y="143">low</text>
<text x="176.4" y="138.9">float</text>
<text x="176.4" y="140.9">high</text>
<text x="180.3" y="143">=</text>
<text x="181.6" y="140.9">=</text>
<text x="182" y="138.9">=</text>
<text x="183.1" y="143">idx</text>
<text x="184.3" y="140.9">idx</text>
<text x="184.7" y="138.9">read</text>
<text x="187" y="143">5</text>
<text x="188.3" y="140.9">1</text>
<text x="190" y="138.9">index</text>
<text x="196.2" y="138.9">from</text>
<text x="201.8" y="138.9">flash</text>
<text x="207.6" y="138.9">cfg</text>
<text x="170.2" y="145">high,</text>
<text x="170.2" y="147.1">high,</text>
<text x="176" y="145">float</text>
<text x="176" y="147.1">high</text>
<text x="181.2" y="147.1">=</text>
<text x="181.6" y="145">=</text>
<text x="184" y="147.1">idx</text>
<text x="184.3" y="145">idx</text>
<text x="187.9" y="147.1">7</text>
<text x="188.3" y="145">6</text>
<text x="27.9" y="154.7">Nernst</text>
<text x="35.2" y="154.7">Sense</text>
<text x="42" y="154.7">Voltage</text>
<text x="50.1" y="154.7">Buffer</text>
</g>
<g font-size="1.8" fill="#0f0f0f">
<text x="109.3" y="28.3">LSU_Vm</text>
<text x="271.7" y="27.7">nRESET</text>
<text x="54.6" y="34.7">Vm</text>
<text x="76.8" y="34.7">LSU_Vm</text>
<text x="103.3" y="33.4">LSU_Un_sense</text>
<text x="154.3" y="30.9">Un_sense</text>
<text x="272.3" y="32.8">SWCLK</text>
<text x="272.7" y="35.3">SWDIO</text>
<text x="64.5" y="70.2">LSU_Rtrim</text>
<text x="186.1" y="70.2">nRESET</text>
<text x="227.8" y="70.2">Un_sense</text>
<text x="19.7" y="72.8">Ip_dac</text>
<text x="19.7" y="77.8">Vm</text>
<text x="128.9" y="75.3">Ip_sense</text>
<text x="228.5" y="75.3">Ip_sense</text>
<text x="229.3" y="72.8">LSU_Vm</text>
<text x="233.9" y="77.8">Vm</text>
<text x="67.8" y="81.7">LSU_Ip</text>
<text x="146" y="79.7">VBatt_Sense</text>
<text x="83.8" y="86.1">Vm</text>
<text x="225.5" y="88">heater_pwm</text>
<text x="230.5" y="85.5">Ip_dac</text>
<text x="176.5" y="95.6">Nernst_esr_drive_42</text>
<text x="188" y="93.1">SEL_1</text>
<text x="231.1" y="90.5">SEL_2</text>
<text x="176.5" y="98.2">Nernst_esr_drive_adv</text>
<text x="188" y="100.7">LED_BLUE</text>
<text x="229.5" y="98.2">CAN_RX</text>
<text x="229.8" y="100.7">CAN_TX</text>
<text x="179.7" y="105.8">Nernst_esr_drive_49</text>
<text x="188" y="103.2">LED_GREEN 29</text>
<text x="230.4" y="105.8">SWCLK</text>
<text x="230.8" y="103.2">SWDIO</text>
<text x="192.4" y="108.3">Boot0</text>
<text x="245.1" y="108.3">LED_GREEN</text>
<text x="93.3" y="115.3">Nernst_esr_drive_49</text>
<text x="245.1" y="117.2">LED_BLUE</text>
<text x="92.4" y="125.5">Nernst_esr_drive_adv</text>
<text x="93.3" y="120.4">Nernst_esr_drive_42</text>
<text x="143.5" y="133.1">SEL_1</text>
<text x="143.5" y="135.6">SEL_2</text>
<text x="89.3" y="142">LSU_Un</text>
<text x="143.5" y="143.2">VBatt_Sense</text>
<text x="143.5" y="138.2">CAN_RX</text>
<text x="143.5" y="140.7">CAN_TX</text>
<text x="23.3" y="144.5">LSU_Un_sense</text>
<text x="147.3" y="145.8">Boot0</text>
<text x="135.6" y="167.4">LSU_Rtrim</text>
<text x="137.9" y="164.8">LSU_Vm</text>
<text x="138.9" y="162.3">LSU_Ip</text>
<text x="138.2" y="169.9">LSU_Un</text>
</g>
<g font-size="1.8" fill="#a90000">
<text x="133.9" y="28.3">6</text>
<text x="197.2" y="26.7" transform="rotate(-90 197.2 26.7)">1</text>
<text x="259.5" y="24.8" transform="rotate(-90 259.5 24.8)">1</text>
<text x="267.9" y="27.7">3</text>
<text x="37.4" y="32.1">12</text>
<text x="50.1" y="34.7">14</text>
<text x="133.9" y="33.4">5</text>
<text x="146.6" y="30.9">7</text>
<text x="205.7" y="32.1">2</text>
<text x="267.9" y="32.8">4</text>
<text x="267.9" y="35.3">2</text>
<text x="37.4" y="37.2">13</text>
<text x="197.2" y="39.4" transform="rotate(-90 197.2 39.4)">3</text>
<text x="267.9" y="37.8">6</text>
<text x="259.5" y="42.6" transform="rotate(-90 259.5 42.6)">5</text>
<text x="103.9" y="70.6" transform="rotate(-90 103.9 70.6)">2</text>
<text x="200" y="70.2">4</text>
<text x="209.3" y="67.4" transform="rotate(-90 209.3 67.4)">1</text>
<text x="211.8" y="67.4" transform="rotate(-90 211.8 67.4)">5</text>
<text x="214.4" y="68" transform="rotate(-90 214.4 68)">17</text>
<text x="222.8" y="70.2">6</text>
<text x="39.3" y="77.9">3</text>
<text x="39.3" y="72.8">2</text>
<text x="52" y="75.3">1</text>
<text x="99.6" y="77.9">3</text>
<text x="99.6" y="72.8">4</text>
<text x="112.3" y="75.3">1</text>
<text x="222.8" y="72.8">7</text>
<text x="222.8" y="75.3">8</text>
<text x="222.8" y="77.9">9</text>
<text x="103.9" y="82" transform="rotate(-90 103.9 82)">5</text>
<text x="200" y="82.9">2</text>
<text x="222.2" y="80.4">10</text>
<text x="222.2" y="82.9">11</text>
<text x="200" y="85.5">3</text>
<text x="222.2" y="85.5">12</text>
<text x="222.2" y="88">13</text>
<text x="199.3" y="90.6">14</text>
<text x="199.3" y="93.1">15</text>
<text x="199.3" y="95.6">26</text>
<text x="222.2" y="90.6">18</text>
<text x="222.2" y="93.1">19</text>
<text x="222.2" y="95.6">20</text>
<text x="199.3" y="98.2">27</text>
<text x="199.3" y="100.7">28</text>
<text x="222.2" y="98.2">21</text>
<text x="222.2" y="100.7">22</text>
<text x="199.3" y="105.8">30</text>
<text x="199.3" y="103.3">29</text>
<text x="222.2" y="103.3">23</text>
<text x="222.2" y="105.8">24</text>
<text x="199.3" y="108.3">31</text>
<text x="209.3" y="113.7" transform="rotate(-90 209.3 113.7)">16</text>
<text x="211.8" y="113.7" transform="rotate(-90 211.8 113.7)">32</text>
<text x="222.2" y="108.3">25</text>
<text x="157.4" y="128">1</text>
<text x="157.4" y="130.6">2</text>
<text x="157.4" y="133.1">3</text>
<text x="157.4" y="135.6">4</text>
<text x="57.7" y="142">10</text>
<text x="157.4" y="138.2">5</text>
<text x="157.4" y="140.7">6</text>
<text x="157.4" y="143.3">7</text>
<text x="243.8" y="138.8">3</text>
<text x="256.5" y="138.8">2</text>
<text x="45.6" y="144.5">8</text>
<text x="58.3" y="147.1">9</text>
<text x="157.4" y="145.8">8</text>
<text x="250.6" y="146.1" transform="rotate(-90 250.6 146.1)">1</text>
<text x="157.4" y="152.1">1</text>
<text x="157.4" y="154.7">2</text>
<text x="157.4" y="157.2">3</text>
<text x="157.4" y="159.8">4</text>
<text x="117.4" y="165.5">1</text>
<text x="124.2" y="162.6" transform="rotate(-90 124.2 162.6)">2</text>
<text x="157.4" y="162.3">5</text>
<text x="157.4" y="164.8">6</text>
<text x="157.4" y="167.4">7</text>
<text x="124.2" y="170.3" transform="rotate(-90 124.2 170.3)">3</text>
<text x="157.4" y="169.9">8</text>
<text x="25.8" y="177.9" transform="rotate(-90 25.8 177.9)">4</text>
<text x="25.8" y="189.9" transform="rotate(-90 25.8 189.9)">11</text>
</g>
<text font-size="1.8" fill="#009600" x="87.6" y="165.5">heater_pwm</text>
</svg>
